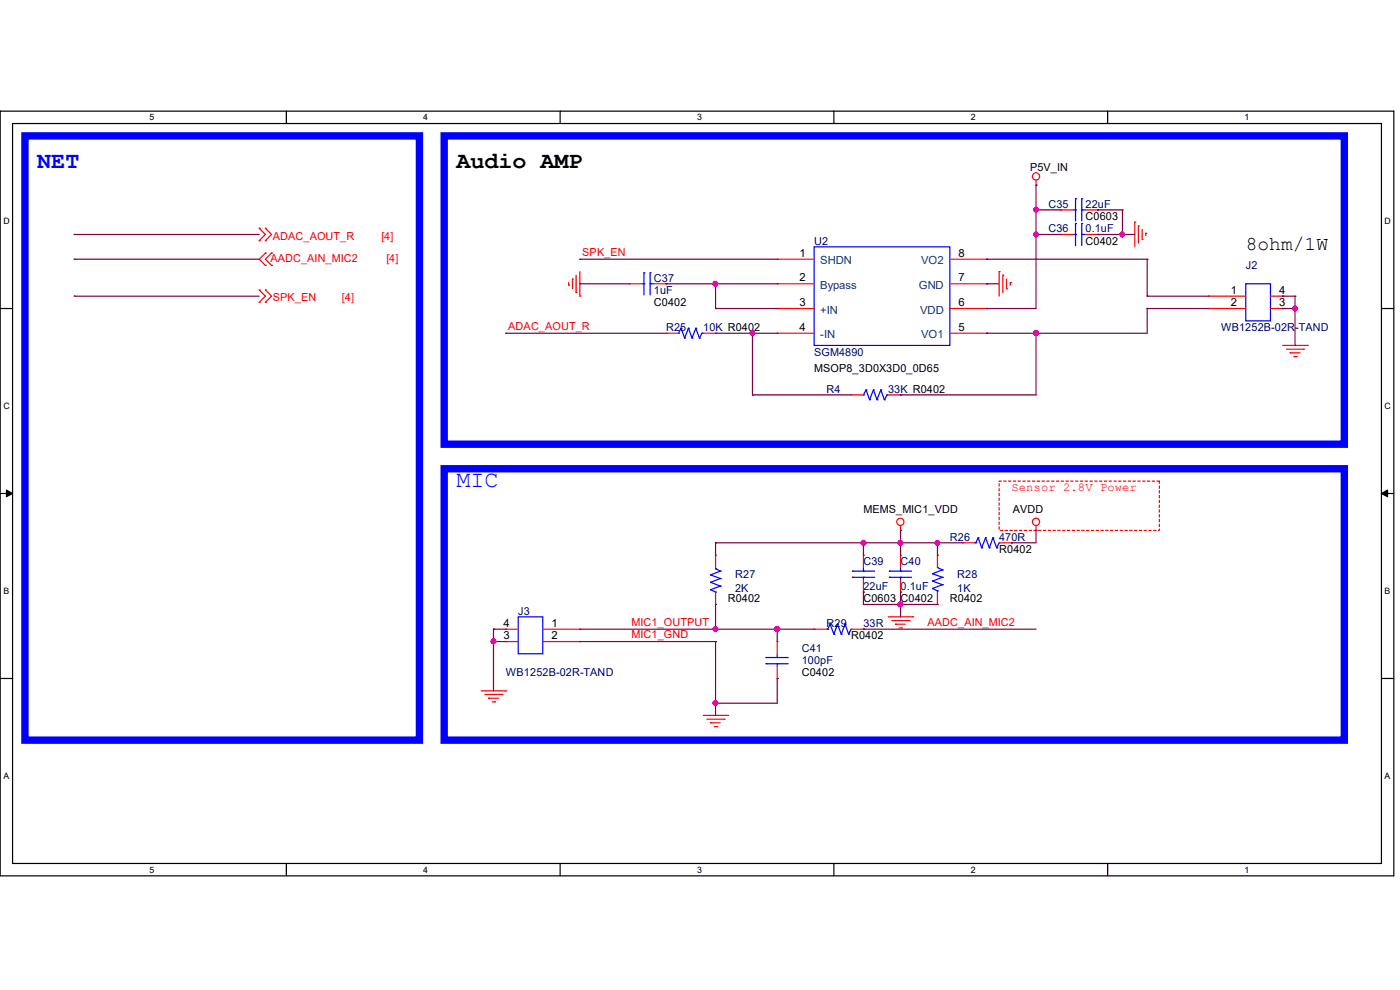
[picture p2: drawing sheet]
<svg xmlns="http://www.w3.org/2000/svg" width="297mm" height="210mm" viewBox="0 0 297 210" stroke-linecap="round" stroke-linejoin="round" font-family="sans-serif">
<path d="M0 23.6h295.7v162.2h-295.7zM2.7 26.2h290.4v157h-290.4z" fill="none" stroke="#000" stroke-width=".25"/>
<g fill="#fff">
<path d="M31.7 23.9h1v2.1h-1z"/>
<path d="M31.7 183.5h1v2h-1z"/>
</g>
<path d="M60.7 23.6v2.6M60.7 183.2v2.6" fill="none" stroke="#000" stroke-width=".25"/>
<g fill="#fff">
<path d="M89.8 23.9h1v2.1h-1z"/>
<path d="M89.8 183.5h1v2h-1z"/>
</g>
<path d="M118.8 23.6v2.6M118.8 183.2v2.6" fill="none" stroke="#000" stroke-width=".25"/>
<g fill="#fff">
<path d="M147.9 23.9h1v2.1h-1z"/>
<path d="M147.9 183.5h1v2h-1z"/>
</g>
<path d="M176.9 23.6v2.6M176.9 183.2v2.6" fill="none" stroke="#000" stroke-width=".25"/>
<g fill="#fff">
<path d="M206 23.9h1v2.1h-1z"/>
<path d="M206 183.5h1v2h-1z"/>
</g>
<path d="M235 23.6v2.6M235 183.2v2.6" fill="none" stroke="#000" stroke-width=".25"/>
<g fill="#fff">
<path d="M264 23.9h1v2.1h-1z"/>
<path d="M264 183.5h1v2h-1z"/>
<path d="M.7 45.8h1.3v2.1h-1.3z"/>
<path d="M293.8 45.8h1.3v2.1h-1.3z"/>
<path d="M.7 85h1.3v2.1h-1.3z"/>
<path d="M293.8 85h1.3v2.1h-1.3z"/>
</g>
<path d="M0 65.4h2.7M293.1 65.4h2.6" fill="none" stroke="#000" stroke-width=".25"/>
<g fill="#fff">
<path d="M.7 124.3h1.2v2.1h-1.2z"/>
<path d="M293.8 124.3h1.2v2.1h-1.2z"/>
</g>
<path d="M0 104.7h2.7M293.1 104.7h2.6" fill="none" stroke="#000" stroke-width=".25"/>
<path d="M1.4 103.9l1.3 .8-1.3 .7zM293.1 104.7l1.3-.8v1.5z" fill="#000" stroke="#000" stroke-width=".21"/>
<g fill="#fff">
<path d="M.7 163.5h1.2v2.1h-1.2z"/>
<path d="M293.8 163.5h1.2v2.1h-1.2z"/>
</g>
<path d="M0 143.9h2.7M293.1 143.9h2.6" fill="none" stroke="#000" stroke-width=".25"/>
<path d="M5.3 28.8h83.7v128.2h-83.7zM94.2 28.8h191v65.4h-191zM94.2 99.4h191v57.6h-191z" fill="none" stroke="#00f" stroke-width="1.6"/>
<path d="M212 102.1h34v10.4h-34z" fill="none" stroke="#f00" stroke-width=".25" stroke-dasharray=".5"/>
<g fill="none" stroke="#f00" stroke-width=".25">
<path d="M219.8 39.3h.1M219.8 38.2v1.1M55 48.4h.1M55 51.1h.1M55 48.4l1.3 1.3-1.3 1.4M56.3 48.4h.1M56.3 51.1h.1M56.3 56.3h.1M56.3 53.7h.1M56.3 48.4l1.3 1.3-1.3 1.4M56.3 53.7l-1.3 1.3 1.3 1.3M57.6 53.7h.1"/>
<path d="M57.6 56.3h.1M57.6 53.7l-1.3 1.3 1.3 1.3M120.6 59.9v.6M121.5 59.2h.1M121.5 59.2v2.1M122.2 58.4v3.7M123 57.6v5.2M164.9 55h.1M164.9 55h7.8M201.5 55h7.8M209.3 55h.1M212 57.6h.1"/>
<path d="M212 57.6v5.2M212.8 58.4h.1M212.8 58.4v3.7M213.5 59.2v2.1M214.3 59.9h.1M214.3 59.9v.6M225 49.7h.1M225 44.5h.1M225 49.7h2.7M225 44.5h2.7M230.3 49.7h2.6M230.3 44.5h2.6"/>
<path d="M232.9 49.7h.1M232.9 44.5h.1M240.7 47.1h.1M240.7 47.1v5.3M241.5 47.9h.1M241.5 47.9v3.7M242.3 50.8h.1M242.3 48.7v2.1M243.1 49.5h.1M243.1 49.5v.5M55 61.5h.1M55 64.1h.1"/>
<path d="M55 61.5l1.3 1.3-1.3 1.3M56.3 61.5h.1M56.3 64.1h.1M56.3 61.5l1.3 1.3-1.3 1.3M120.6 60.5h.1M122.2 62.1h.1M123 62.8h.1M133.5 60.2h.1M133.5 60.2h2.6M138.7 60.2h2.6M141.3 70.7h.1M141.3 60.2h.1"/>
<path d="M141.3 70.7h2.6M149.2 70.7h2.6M151.8 70.7h.1M164.9 65.4h.1M164.9 60.2h.1M164.9 70.7h.1M164.9 65.4h7.8M164.9 70.7h7.8M164.9 60.2h7.8M201.5 65.4h7.8M201.5 70.7h7.8M201.5 60.2h7.8"/>
<path d="M209.3 60.2h.1M209.3 65.4h.1M209.3 70.7h.1M213.5 61.3h.1M256.5 62.8h.1M256.5 65.4h.1M256.5 62.8h7.8M256.5 65.4h7.8M269.5 62.8h2.6M269.5 65.4h2.6M272.1 65.4h.1M272.1 62.8h.1"/>
<path d="M272.1 73.3h5.3M272.9 74.1h3.7M273.7 74.8h.1M273.7 74.8h2.1M274.5 75.6h.5M275 75.6h.1M276.6 74.1h.1M277.4 73.3h.1M180.6 83.8h.1M180.6 83.8h2.6M188.4 83.8h2.7M191.1 83.8h.1"/>
<path d="M151.8 117.8h.1M151.8 117.8v2.6M183.2 117.8h.1M183.2 117.8v2.6M191.1 112.5h.1M191.1 117.8h.1M191.1 111.5v1M191.1 117.8v2.6M198.9 117.8h.1M198.9 117.8v2.6M204.1 115.1h.1M204.1 115.1h2.6"/>
<path d="M212 115.1h2.6M214.6 115.1h.1M219.8 112.5h.1M219.8 111.5v1M107.3 136.1h.1M107.3 133.5h.1M107.3 133.5h2.6M107.3 136.1h2.6M115.1 133.5h7.9M115.1 136.1h7.9M123 133.5h.1M123 136.1h.1"/>
<path d="M151.8 128.2h.1M151.8 125.6v2.6M164.9 136.1h.1M164.9 136.1v2.6M172.7 133.5h.1M172.7 133.5h2.6M180.6 133.5h2.6M183.2 133.5h.1M183.2 125.6h.1M183.2 123v2.6M188.4 130.9h5.2M189.2 131.7h3.7"/>
<path d="M190 132.4h.1M190 132.4h2.1M190.8 133.2h.5M191.1 125.6h.1M191.1 123v2.6M191.3 133.2h.1M192.9 131.7h.1M193.6 130.9h.1M198.9 128.2h.1M198.9 125.6v2.6M102.1 146.6h5.2M102.9 147.3h3.6"/>
<path d="M103.6 148.1h.1M103.6 148.1h2.1M104.4 148.9h.5M104.9 148.9h.1M106.5 147.3h.1M107.3 146.6h.1M149.2 151.8h5.2M149.9 152.6h3.7M150.7 153.3h.1M150.7 153.3h2.1M151.5 154.1h.6M152.1 154.1h.1"/>
<path d="M153.6 152.6h.1M154.4 151.8h.1M164.9 143.9h.1M164.9 141.3v2.6"/>
<circle cx="219.8" cy="37.4" r=".76"/>
<circle cx="191" cy="110.7" r=".76"/>
<circle cx="219.8" cy="110.7" r=".76"/>
</g>
<g fill="none" stroke="#00f" stroke-width=".25">
<path d="M136.6 57.9h.1M136.6 57.9v4.7M137.9 57.9h.1M137.9 57.9v4.7M172.7 52.4h28.8v20.9h-28.8zM227.7 49.7h.5M227.7 44.5h.5M228.2 49.7h.1M228.2 47.4h.1M228.2 44.5h.1M228.2 42.2h.1M228.2 42.2v4.7"/>
<path d="M228.2 47.4v4.7M229.5 47.4h.1M229.5 49.7h.1M229.5 42.2h.1M229.5 44.5h.1M229.5 49.7h.8M229.5 42.2v4.7M229.5 47.4v4.7M229.5 44.5h.8M136.1 60.2h.5M136.6 60.2h.1M137.9 60.2h.1"/>
<path d="M137.9 60.2h.8M143.9 70.7h.1M144.5 69.6h.1M144.5 69.6l.7 2.1M144.5 69.6l-.6 1.1M145.2 71.7h.1M146 69.6h.1M146 69.6l.8 2.1M146 69.6l-.8 2.1M146.8 71.7h.1M147.6 69.6h.1M147.6 69.6l.8 2.1"/>
<path d="M147.6 69.6l-.8 2.1M148.4 71.7h.1M148.9 70.7h.1M148.9 70.7l-.5 1M148.9 70.7h.3M264.3 60.2h5.2v7.9h-5.2zM183.2 83.8h.1M183.7 82.7h.1M183.7 82.7l.8 2.1M183.7 82.7l-.5 1.1M184.5 84.8h.1M185.3 82.7h.1"/>
<path d="M185.3 82.7l.8 2.1M185.3 82.7l-.8 2.1M186.1 84.8h.1M186.9 82.7h.1M186.9 82.7l.7 2.1M186.9 82.7l-.8 2.1M187.6 84.8h.1M188.2 83.8h.1M188.2 83.8l-.6 1M188.2 83.8h.2M206.7 115.1h.3M207 115.1h.1"/>
<path d="M207.5 114.1h.1M207.5 114.1l-.5 1M207.5 114.1l.8 2.1M208.3 116.2h.1M209.1 114.1h.1M209.1 114.1l-.8 2.1M209.1 114.1l.8 2.1M209.9 116.2h.1M210.7 114.1h.1M210.7 114.1l-.8 2.1M210.7 114.1l.8 2.1M211.5 116.2h.1"/>
<path d="M212 115.1h.1M212 115.1l-.5 1.1M109.9 130.9h5.2v7.8h-5.2zM150.7 122h.1M150.7 123.5h.1M150.7 125.1h.1M150.7 122l2.1 .7M150.7 123.5l2.1 .8M150.7 125.1l1.1 .5M151.8 125.6h.1M151.8 120.6h.1M151.8 120.6l1 .6"/>
<path d="M151.8 120.4v.2M152.8 121.2h.1M152.8 122.7h.1M152.8 124.3h.1M152.8 121.2l-2.1 .8M152.8 122.7l-2.1 .8M152.8 124.3l-2.1 .8M162.5 139.5h.1M162.5 139.5h4.7M164.9 139.5h.1M164.9 138.7v.8M175.3 133.5h.3"/>
<path d="M175.6 133.5h.1M176.1 132.4h.1M176.1 132.4l-.5 1.1M176.1 132.4l.8 2.1M176.9 134.5h.1M177.7 132.4h.1M177.7 132.4l-.8 2.1M177.7 132.4l.8 2.1M178.5 134.5h.1M179.3 132.4h.1M179.3 132.4l-.8 2.1M179.3 132.4l.7 2.1"/>
<path d="M180 134.5h.1M180.6 133.5h.1M180.6 133.5l-.6 1M180.8 121.2h.1M180.8 122.5h.1M180.8 121.2h4.7M180.8 122.5h4.7M183.2 122.5h.1M183.2 121.2h.1M183.2 120.4v.8M183.2 122.5v.5M188.7 121.2h.1"/>
<path d="M188.7 122.5h.1M188.7 121.2h4.7M188.7 122.5h4.7M191.1 122.5h.1M191.1 121.2h.1M191.1 120.4v.8M191.1 122.5v.5M197.8 124.8h.1M197.8 123.3h.1M197.8 121.7h.1M197.8 124.8l1.1 .5M197.8 123.3l2.1 .7"/>
<path d="M197.8 121.7l2.1 .8M198.9 120.4h.1M198.9 125.3h.1M198.9 120.4l1 .5M198.9 125.3v.3M199.9 124h.1M199.9 122.5h.1M199.9 120.9h.1M199.9 124l-2.1 .8M199.9 122.5l-2.1 .8M199.9 120.9l-2.1 .8M162.5 140.8h.1"/>
<path d="M162.5 140.8h4.7M164.9 140.8h.1M164.9 140.8v.5"/>
</g>
<g fill="none" stroke="#800040" stroke-width=".25">
<path d="M219.8 39.3h.1M219.8 39.3v26.1h-10.5M15.7 49.7h.1M15.7 55h.1M15.7 49.7h39.3M15.7 55h39.3M123 55h.1M123 55h41.9M209.3 55h.1M209.3 55h34.1M219.8 44.5h.1M219.8 49.7h.1"/>
<path d="M219.8 49.7h5.2M219.8 44.5h5.2M232.9 44.5h.1M232.9 49.7h.1M232.9 49.7h7.8M232.9 44.5h5.2M238.1 44.5h.1M238.1 49.7h.1M238.1 44.5v5.2M243.4 55h.1M243.4 55v7.8M15.7 62.8h.1"/>
<path d="M15.7 62.8h39.3M107.3 70.7h.1M107.3 70.7h34M123 60.2h.1M123 60.2h10.5M141.3 60.2h.1M141.3 60.2h23.6M151.8 65.4h.1M151.8 70.7h.1M151.8 60.2h.1M151.8 65.4h13.1M151.8 70.7h13.1"/>
<path d="M151.8 60.2v5.2M159.6 70.7h.1M159.6 70.7v13.1M209.3 60.2h.1M209.3 65.4h.1M209.3 70.7h.1M209.3 60.2h2.7M219.8 70.7h.1M219.8 70.7v13.1h-28.7M243.4 62.8h.1M243.4 65.4h.1M243.4 65.4v5.3h-34.1"/>
<path d="M243.4 62.8h13.1M243.4 65.4h13.1M272.1 62.8h.1M272.1 65.4h.1M272.1 62.8h2.6M272.1 65.4h2.6M274.7 62.8h.1M274.7 65.4h.1M274.7 62.8v10.5M159.6 83.8h.1M159.6 83.8h21M191.1 83.8h.1"/>
<path d="M151.8 115.1h.1M151.8 115.1h52.3M151.8 115.1v2.7M183.2 115.1h.1M183.2 115.1v2.7M191.1 112.5h.1M191.1 115.1h.1M191.1 112.5v5.3M198.9 115.1h.1M198.9 115.1v2.7M214.6 115.1h.1M219.8 112.5h.1"/>
<path d="M219.8 112.5v2.6h-5.2M104.7 133.5h.1M104.7 136.1h.1M104.7 133.5v13.1M104.7 133.5h2.6M104.7 136.1h2.6M123 133.5h49.7M123 136.1h28.8M151.8 128.2h.1M151.8 133.5h.1M151.8 136.1h.1M151.8 128.2v5.3"/>
<path d="M151.8 136.1v15.7M164.9 133.5h.1M164.9 133.5v2.6M183.2 125.6h.1M183.2 128.2h.1M183.2 133.5h.1M183.2 125.6v2.6M183.2 128.2h15.7M183.2 133.5h36.6M191.1 125.6h.1M191.1 128.2h.1M191.1 125.6v5.3"/>
<path d="M151.8 149.2h.1M164.9 143.9h.1M164.9 143.9v5.3h-13.1"/>
</g>
<g fill="#f0f" stroke="#f0f" stroke-width=".25">
<circle cx="219.8" cy="44.5" r=".51"/>
<circle cx="238.1" cy="49.7" r=".5"/>
<circle cx="219.8" cy="49.7" r=".51"/>
<circle cx="274.7" cy="65.4" r=".51"/>
<circle cx="191" cy="115.1" r=".51"/>
<circle cx="183.2" cy="115.1" r=".51"/>
<circle cx="198.8" cy="115.1" r=".5"/>
<circle cx="191" cy="128.2" r=".51"/>
<circle cx="104.7" cy="136.1" r=".51"/>
<circle cx="151.8" cy="133.4" r=".51"/>
<circle cx="164.8" cy="133.4" r=".51"/>
<circle cx="151.8" cy="149.1" r=".51"/>
<circle cx="219.8" cy="70.7" r=".51"/>
<circle cx="159.6" cy="70.7" r=".5"/>
<circle cx="151.8" cy="60.2" r=".51"/>
</g>
<g font-size="5" fill="#00f">
<text x="7.9" y="35.6">NET</text>
<text x="96.9" y="103.4">MIC</text>
</g>
<text font-size="5" x="96.9" y="35.6">Audio AMP</text>
<text font-size="4.1" x="264.3" y="53.1">8ohm/1W</text>
<text font-size="2.6" fill="#f00" x="214.6" y="104.1">Sensor 2.8V Power</text>
<g font-size="2.4">
<text x="169.6" y="54.4">1</text>
<text x="169.6" y="59.6">2</text>
<text x="203.3" y="54.4">8</text>
<text x="203.3" y="59.6">7</text>
<text x="169.6" y="64.9">3</text>
<text x="203.3" y="64.9">6</text>
<text x="261.2" y="62.3">1</text>
<text x="261.2" y="64.9">2</text>
<text x="271.4" y="64.9">3</text>
<text x="271.4" y="62.3">4</text>
<text x="169.6" y="70.1">4</text>
<text x="203.3" y="70.1">5</text>
<text x="106.8" y="135.6">3</text>
<text x="106.8" y="132.9">4</text>
<text x="117" y="132.9">1</text>
<text x="117" y="135.6">2</text>
</g>
<g font-size="2.4" fill="#004080">
<text x="174" y="56.1">SHDN</text>
<text x="195.5" y="56.1">VO2</text>
<text x="174" y="61.3">Bypass</text>
<text x="194.9" y="61.3">GND</text>
<text x="174" y="66.5">+IN</text>
<text x="174" y="71.8">-IN</text>
<text x="195.2" y="66.5">VDD</text>
<text x="195.5" y="71.8">VO1</text>
</g>
<g font-size="2.3">
<text x="218.5" y="36.2">P5V_IN</text>
<text x="230.3" y="46.7">C0603</text>
<text x="230.3" y="51.9">C0402</text>
<text x="138.7" y="65">C0402</text>
<text x="172.7" y="78.9">MSOP8_3D0X3D0_0D65</text>
<text x="183.2" y="108.9">MEMS_MIC1_VDD</text>
<text x="214.8" y="108.9">AVDD</text>
<text x="212" y="117.3">R0402</text>
<text x="154.4" y="127.8">R0402</text>
<text x="183.2" y="127.8">C0603</text>
<text x="191.1" y="127.8">C0402</text>
<text x="201.5" y="127.8">R0402</text>
<text x="180.6" y="135.6">R0402</text>
<text x="170.1" y="143.5">C0402</text>
</g>
<g font-size="2.3" fill="#000080">
<text x="222.4" y="44.1">C35</text>
<text x="230.3" y="44.1">22uF</text>
<text x="172.7" y="51.9">U2</text>
<text x="222.4" y="49.3">C36</text>
<text x="230.3" y="49.3">0.1uF</text>
<text x="138.7" y="59.8">C37</text>
<text x="264.3" y="57.2">J2</text>
<text x="138.7" y="62.4">1uF</text>
<text x="141.3" y="70.2">R25</text>
<text x="149.2" y="70.2">10K R0402</text>
<text x="259" y="70.2">WB1252B-02R-TAND</text>
<text x="172.7" y="75.4">SGM4890</text>
<text x="175.3" y="83.3">R4</text>
<text x="188.4" y="83.3">33K R0402</text>
<text x="183.2" y="119.9">C39</text>
<text x="191.1" y="119.9">C40</text>
<text x="201.5" y="114.7">R26</text>
<text x="212" y="114.7">470R</text>
<text x="156" y="122.6">R27</text>
<text x="156" y="125.7">2K</text>
<text x="183.2" y="125.2">22uF</text>
<text x="191.1" y="125.2">0.1uF</text>
<text x="203.1" y="122.6">R28</text>
<text x="203.1" y="125.7">1K</text>
<text x="109.9" y="130.4">J3</text>
<text x="175.3" y="133">R29</text>
<text x="183.2" y="133">33R</text>
<text x="107.3" y="143.5">WB1252B-02R-TAND</text>
<text x="170.1" y="138.3">C41</text>
<text x="170.1" y="140.8">100pF</text>
</g>
<g font-size="2.3" fill="#f00">
<text x="57.9" y="50.8">ADAC_AOUT_R</text>
<text x="80.9" y="50.8">[4]</text>
<text x="57.4" y="55.6">AADC_AIN_MIC2</text>
<text x="82" y="55.6">[4]</text>
<text x="123.5" y="54.3">SPK_EN</text>
<text x="57.9" y="63.9">SPK_EN</text>
<text x="72.5" y="63.9">[4]</text>
<text x="107.8" y="70">ADAC_AOUT_R</text>
<text x="134" y="132.8">MIC1_OUTPUT</text>
<text x="134" y="135.4">MIC1_GND</text>
<text x="196.8" y="132.8">AADC_AIN_MIC2</text>
</g>
<g font-size="1.9">
<text x="31.7" y="25.5">5</text>
<text x="89.8" y="25.5">4</text>
<text x="147.9" y="25.5">3</text>
<text x="206" y="25.5">2</text>
<text x="264" y="25.5">1</text>
<text x=".7" y="47.5">D</text>
<text x="293.8" y="47.5">D</text>
<text x=".7" y="86.7">C</text>
<text x="293.8" y="86.7">C</text>
<text x=".7" y="125.9">B</text>
<text x="293.8" y="125.9">B</text>
<text x=".7" y="165.2">A</text>
<text x="293.8" y="165.2">A</text>
<text x="31.7" y="185.1">5</text>
<text x="89.8" y="185.1">4</text>
<text x="147.9" y="185.1">3</text>
<text x="206" y="185.1">2</text>
<text x="264" y="185.1">1</text>
</g>
</svg>
